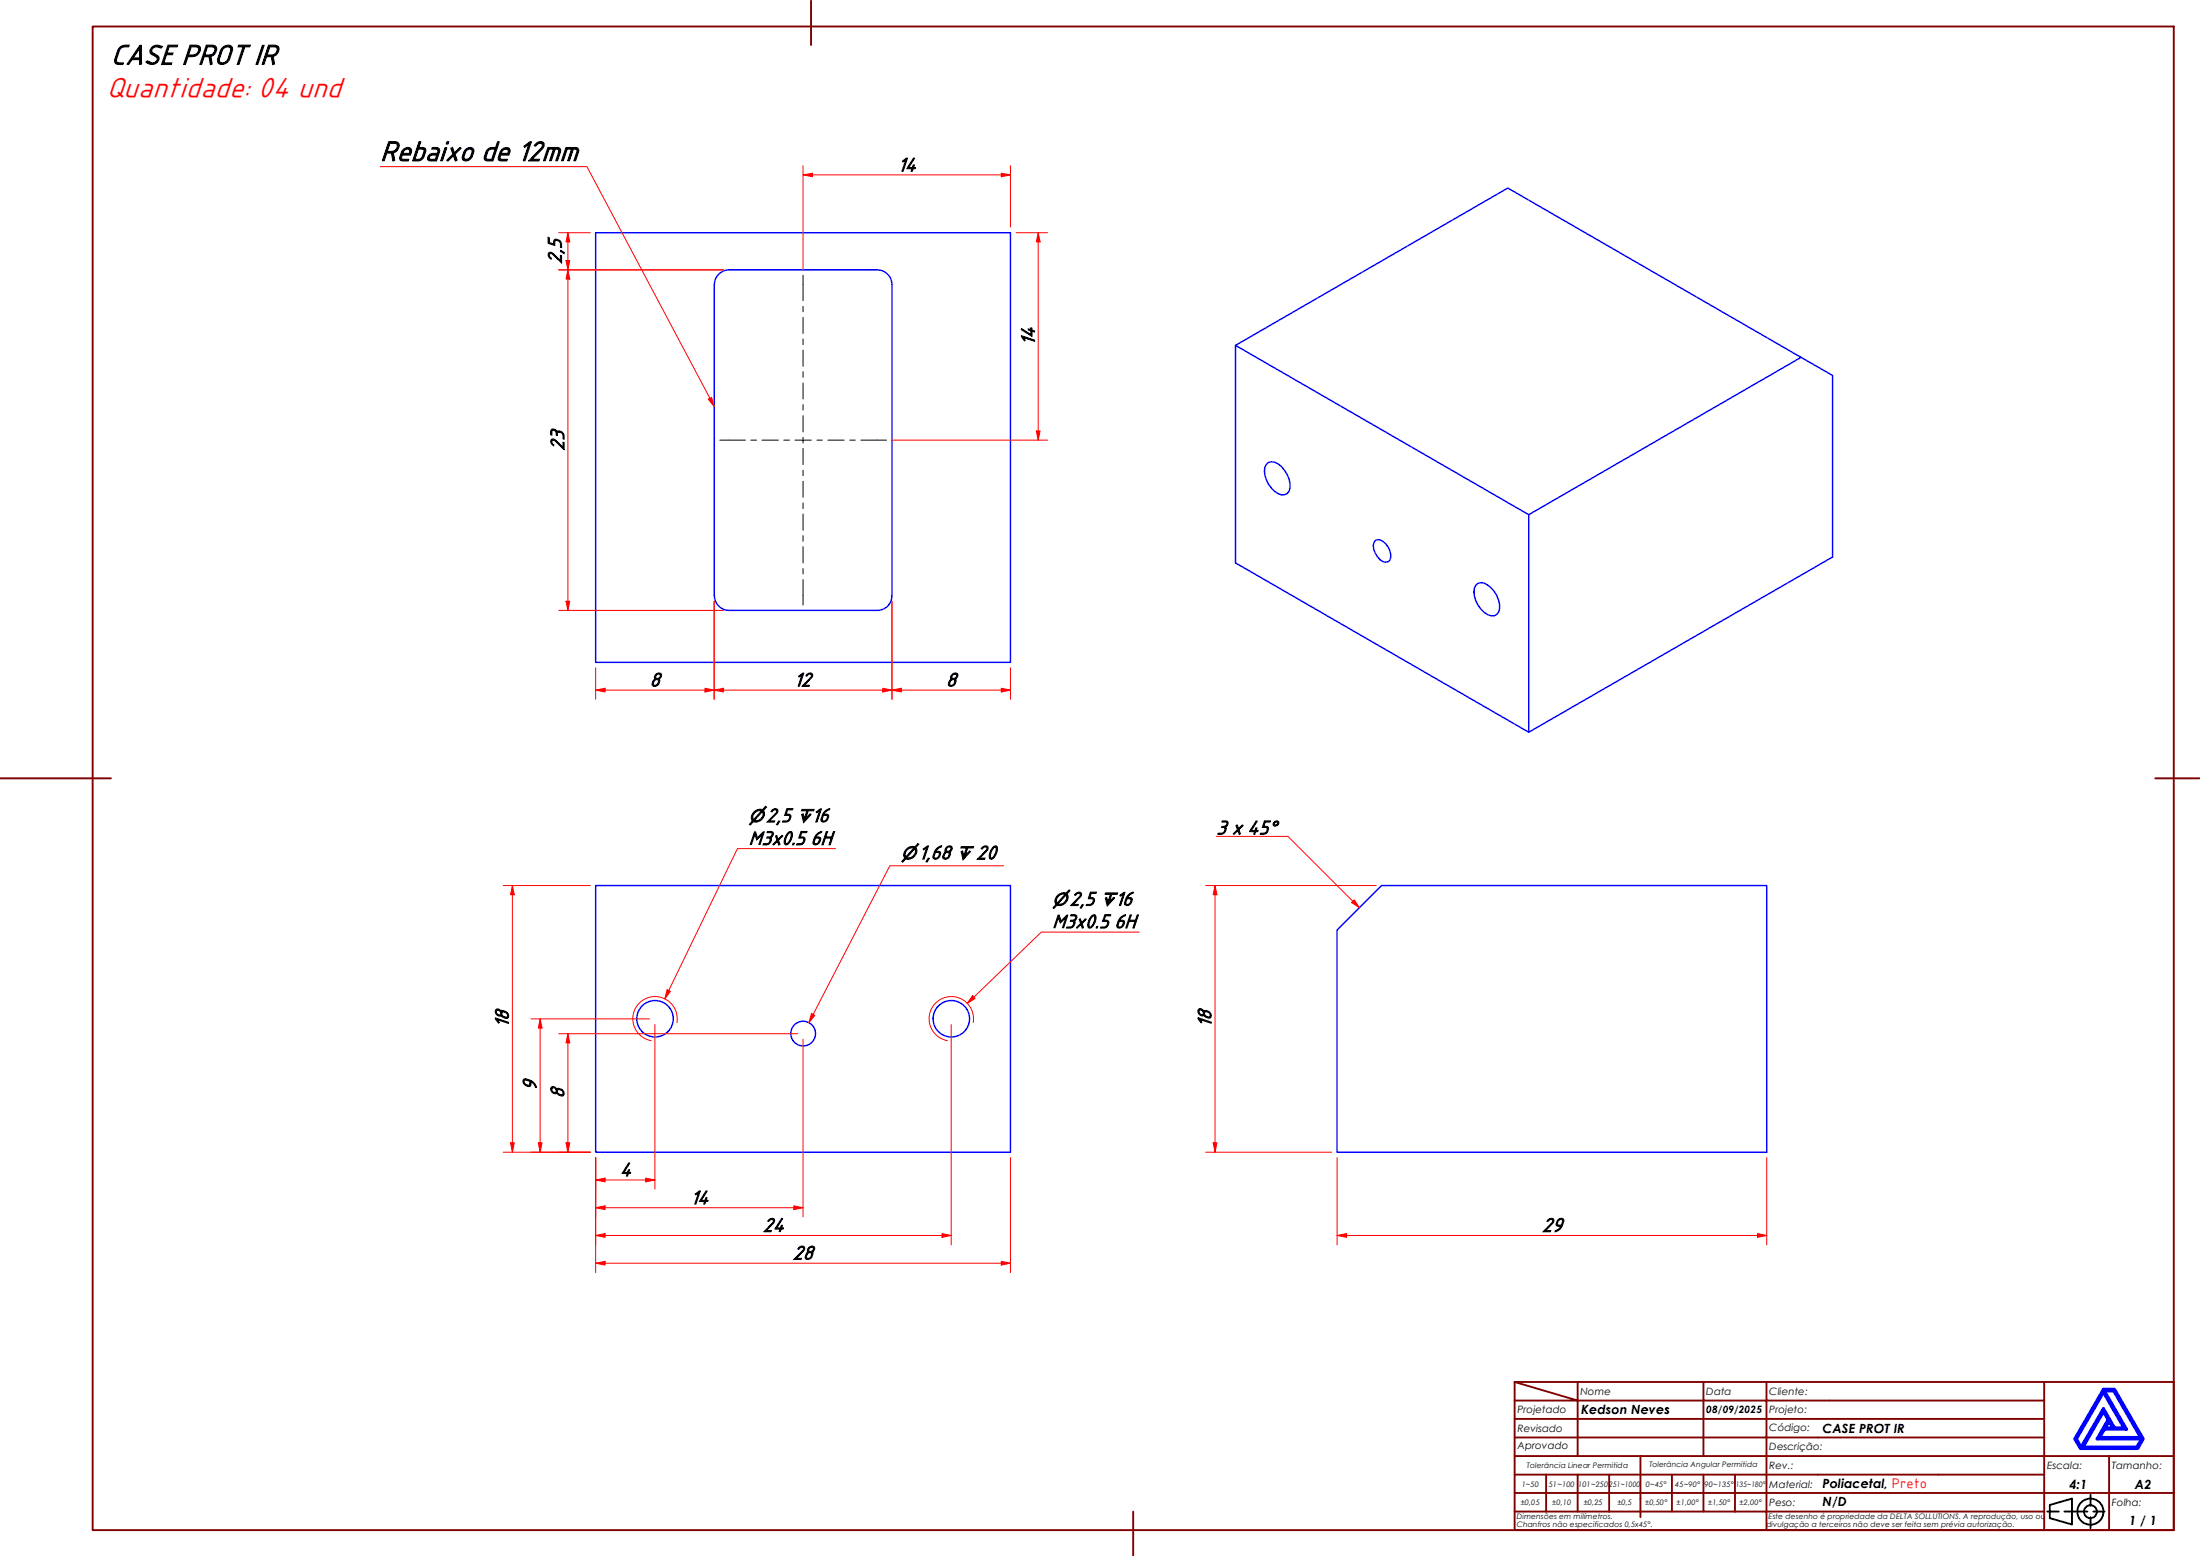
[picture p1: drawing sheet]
<svg xmlns="http://www.w3.org/2000/svg" width="594mm" height="420mm" viewBox="0 0 594 420" stroke-linecap="round" stroke-linejoin="round" font-family="sans-serif">
<!-- layer: Visible (ABNT) -->
<g fill="none" stroke="#00f" stroke-width=".38">
<path d="M160.8 62.8h112.1v116.1h-112.1zM192.8 76.9v83.9M192.9 76.8a4 4 0 0 1 4-3.9h40a4 4 0 0 1 4 3.9M240.9 76.9v83.9M333.6 93.3v58.7l79.2 45.7 82.1-47.3v-49l-87.7-50.6-73.6 42.5 79.2 45.7 73.5-42.5M341.9 125.4a2.34 2.34 0 0 1 3.3-.1 7.3 7.3 0 0 1 2.9 7.3 2.06 2.06 0 0 1-2.9 .7 7.2 7.2 0 0 1-3.6-7.1zM412.8 139v58.7M371.3 146a2.17 2.17 0 0 1 2.8 .8 4.4 4.4 0 0 1 1.2 4.5 1.78 1.78 0 0 1-2.7-.2 4.1 4.1 0 0 1-1.3-5.1zM398.5 158a2.18 2.18 0 0 1 3.2 0 7 7 0 0 1 3 7.3 1.99 1.99 0 0 1-3 .7 7.3 7.3 0 0 1-3.6-7.2zM192.9 160.9a4 4 0 0 0 3.9 3.9h40.1a4 4 0 0 0 4-3.9M160.8 239.1h112.1v72h-112.1zM361.1 251.1l12-12h104v72h-116z"/>
<circle cx="176.9" cy="275.1" r="4.9"/>
<circle cx="216.9" cy="279.1" r="3.3"/>
<circle cx="256.9" cy="275.1" r="4.9"/>
</g>
<!-- layer: Visible Narrow (ABNT) -->
<path d="M182.8 276.1a6 6 0 0 0-4.9-6.9 6 6 0 0 0-6.9 4.8 6 6 0 0 0 4.8 7M262.8 276.1a6 6 0 0 0-4.9-6.9 6 6 0 0 0-6.9 4.8 6 6 0 0 0 4.8 7" fill="none" stroke="#f00" stroke-width=".27"/>
<!-- layer: Borda A3/A4 (ABNT) -->
<g fill="none" stroke="#800000" stroke-width=".51">
<path d="M25 7.2h562v406h-562zM219 .2v12M0 210.2h30M582 210.2h12M409 373.2l17 5h-17M409 373.2h178v40h-178zM426 378.2h34v4.9h17M426 378.2v15M426 373.2v5M460 373.2v5h17v4.9M477 373.2v5h75M552 373.2v20h-143"/>
<path d="M409 383.1h51v10.1M409 398.2h17M417.5 398.2v10M434.5 398.2h-8.5v10M443 393.2v16.5M451.5 398.2v10h-42.5M460 398.2v10h8.5M468.5 398.2v10M477 398.2h-42.5v10M477 383.1v5.1h-68M477 398.2v10h75M477 383.1h75"/>
<path d="M477 398.2h75M552 388.2h-75v10M569.5 393.2v9.9h17.5M587 393.2h-35v9.9h17.5v10.1M306 408.2v12M409 403.1h143v10.1M451.5 408.2h8.5M468.5 408.2h8.5v5"/>
</g>
<path d="M568 376l5.5 9.6h-2.5l-3-5.3-6 10.5-1.3-2.3zM568 375.1h3l7.7 13.4-1.4 2.6h-15.5l-1.5-2.6zM568.3 375.6h2.5l7.2 12.6h-11l1.3-2.3h5.9zM568 381.2l1.3 2.1-3 5.2h12l-1.3 2.3h-14.5zM569.5 383.8l1 1.8h-2z" fill="none" stroke="#00f" stroke-width=".83"/>
<!-- layer: 0 -->
<path d="M561.8 391.1h15.5" fill="none" stroke="#000" stroke-width=".27"/>
<g fill="none" stroke="#000" stroke-width=".51">
<path d="M552.8 408.2h3.1M553.5 406.4l6-1.7v6.9l-6-1.7zM557.5 408.2h6.2M564.5 403.6v3M564.5 409.7v3M565.3 408.2h3"/>
<circle cx="564.5" cy="408.2" r="3.5"/>
<circle cx="564.5" cy="408.2" r="1.75"/>
</g>
<path d="M160.8 341.1h2.6" fill="none" stroke="#f00" stroke-width=".27"/>
<path d="M160.8 341.1l2.6-.5v1z" fill="#f00"/>
<path d="M160.8 341.1l2.6-.5v1zM270.4 341.1h2.5" fill="none" stroke="#f00" stroke-width=".27"/>
<path d="M270.4 340.6l2.5 .5-2.5 .5z" fill="#f00"/>
<path d="M138.4 239.1v2.5M160.8 312.6v31M272.9 312.6v31M163.4 341.1h107M270.4 340.6l2.5 .5-2.5 .5z" fill="none" stroke="#f00" stroke-width=".27"/>
<path d="M138.4 239.1l.5 2.5h-1z" fill="#f00"/>
<path d="M138.4 239.1l.5 2.5h-1zM138.4 308.6v2.5" fill="none" stroke="#f00" stroke-width=".27"/>
<path d="M137.9 308.6h1l-.5 2.5z" fill="#f00"/>
<path d="M135.9 239.1h23.5M138.4 241.6v67M135.9 311.1h23.5M137.9 308.6h1l-.5 2.5zM361.1 333.6h2.5" fill="none" stroke="#f00" stroke-width=".27"/>
<path d="M361.1 333.6l2.5-.5v1z" fill="#f00"/>
<path d="M361.1 333.6l2.5-.5v1zM474.6 333.6h2.5" fill="none" stroke="#f00" stroke-width=".27"/>
<path d="M474.6 333.1l2.5 .5-2.5 .5z" fill="#f00"/>
<path d="M328.1 239.1v2.5M361.1 312.6v23.5M477.1 312.6v23.5M363.6 333.6h111M474.6 333.1l2.5 .5-2.5 .5z" fill="none" stroke="#f00" stroke-width=".27"/>
<path d="M328.1 239.1l.5 2.5h-1z" fill="#f00"/>
<path d="M328.1 239.1l.5 2.5h-1zM328.1 308.6v2.5" fill="none" stroke="#f00" stroke-width=".27"/>
<path d="M327.6 308.6h1l-.5 2.5z" fill="#f00"/>
<path d="M325.6 239.1h46M328.1 241.6v67M325.6 311.1h34M327.6 308.6h1l-.5 2.5z" fill="none" stroke="#f00" stroke-width=".27"/>
<path d="M365.3 243.4l1.8 1.7" fill="none" stroke="#f00" stroke-width=".27"/>
<path d="M364.9 243.7l.8-.7 1.4 2.1z" fill="#f00"/>
<path d="M328.4 225.8h19.4l17.5 17.6M364.9 243.7l.8-.7 1.4 2.1z" fill="none" stroke="#f00" stroke-width=".27"/>
<path d="M153.4 62.8v2.5" fill="none" stroke="#f00" stroke-width=".27"/>
<path d="M153.4 62.8l.5 2.5h-1.1z" fill="#f00"/>
<path d="M153.4 62.8l.5 2.5h-1.1zM153.4 70.3v2.6" fill="none" stroke="#f00" stroke-width=".27"/>
<path d="M152.8 70.3h1.1l-.5 2.6z" fill="#f00"/>
<path d="M150.9 62.8h8.5M150.9 72.9h44.5M152.8 70.3h1.1l-.5 2.6zM153.4 65.3v5M153.4 72.9v2.5" fill="none" stroke="#f00" stroke-width=".27"/>
<path d="M153.4 72.9l.5 2.5h-1.1z" fill="#f00"/>
<path d="M153.4 72.9l.5 2.5h-1.1zM153.4 162.3v2.5" fill="none" stroke="#f00" stroke-width=".27"/>
<path d="M152.8 162.3h1.1l-.5 2.5z" fill="#f00"/>
<path d="M150.9 72.9h44.5M153.4 75.4v86.9M150.9 164.8h44.5M152.8 162.3h1.1l-.5 2.5zM160.8 186.4h2.6" fill="none" stroke="#f00" stroke-width=".27"/>
<path d="M160.8 186.4l2.6-.6v1.1z" fill="#f00"/>
<path d="M160.8 186.4l2.6-.6v1.1zM190.4 186.4h2.4" fill="none" stroke="#f00" stroke-width=".27"/>
<path d="M190.4 185.8l2.4 .6-2.4 .5z" fill="#f00"/>
<path d="M192.8 162.3v26.5M160.8 180.3v8.5M163.4 186.4h27M190.4 185.8l2.4 .6-2.4 .5zM192.8 186.4h2.6" fill="none" stroke="#f00" stroke-width=".27"/>
<path d="M192.8 186.4l2.6-.6v1.1z" fill="#f00"/>
<path d="M192.8 186.4l2.6-.6v1.1zM238.4 186.4h2.5" fill="none" stroke="#f00" stroke-width=".27"/>
<path d="M238.4 185.8l2.5 .6-2.5 .5z" fill="#f00"/>
<path d="M192.8 162.3v26.5M240.9 162.3v26.5M195.4 186.4h43M238.4 185.8l2.5 .6-2.5 .5zM240.9 186.4h2.5" fill="none" stroke="#f00" stroke-width=".27"/>
<path d="M240.9 186.4l2.5-.6v1.1z" fill="#f00"/>
<path d="M240.9 186.4l2.5-.6v1.1zM270.4 186.4h2.5" fill="none" stroke="#f00" stroke-width=".27"/>
<path d="M270.4 185.8l2.5 .6-2.5 .5z" fill="#f00"/>
<path d="M216.9 47.2h2.5M240.9 162.3v26.5M243.4 186.4h27M270.4 185.8l2.5 .6-2.5 .5zM272.9 180.3v8.5" fill="none" stroke="#f00" stroke-width=".27"/>
<!-- layer: Linha de centro (ISO) -->
<g fill="none" stroke="#000" stroke-width=".27">
<path d="M216.9 74.3v6.9M216.9 82.7v1.5M216.9 85.7v4.3M216.9 91.5v1.6M216.9 94.5v4.4M194.4 118.9h6.9M202.8 118.9h1.5M205.7 118.9h4.5M211.6 118.9h1.6M214.7 118.9h4.4M216.9 100.4v1.5M216.9 103.4v4.3"/>
<path d="M216.9 109.3v1.4M216.9 112.2v4.4M216.9 118.1v1.5M220.6 118.9h1.5M223.6 118.9h4.4M229.5 118.9h1.4M232.5 118.9h6.9M216.9 121.1v4.4M216.9 127v1.4M216.9 130v4.3M216.9 135.8v1.5M216.9 138.8v4.4"/>
<path d="M216.9 144.6v1.6M216.9 147.6v4.4M216.9 153.5v1.5M216.9 156.5v6.9"/>
</g>
<path d="M216.9 47.2l2.5-.4v.9z" fill="#f00"/>
<path d="M216.9 47.2l2.5-.4v.9zM270.4 47.2h2.5" fill="none" stroke="#f00" stroke-width=".27"/>
<path d="M270.4 46.8l2.5 .4-2.5 .5z" fill="#f00"/>
<path d="M216.9 44.7v28.2M219.4 47.2h51M270.4 46.8l2.5 .4-2.5 .5zM272.9 44.7v16.6M280.4 62.8v2.5" fill="none" stroke="#f00" stroke-width=".27"/>
<path d="M280.4 62.8l.5 2.5h-1.1z" fill="#f00"/>
<path d="M280.4 62.8l.5 2.5h-1.1zM280.4 116.4v2.5" fill="none" stroke="#f00" stroke-width=".27"/>
<path d="M279.8 116.4h1.1l-.5 2.5z" fill="#f00"/>
<path d="M274.4 62.8h8.5M280.4 65.3v51.1M240.9 118.9h42M279.8 116.4h1.1l-.5 2.5zM160.8 318.6h2.6" fill="none" stroke="#f00" stroke-width=".27"/>
<path d="M160.8 318.6l2.6-.5v1z" fill="#f00"/>
<path d="M160.8 318.6l2.6-.5v1zM174.4 318.6h2.4" fill="none" stroke="#f00" stroke-width=".27"/>
<path d="M174.4 318.1l2.4 .5-2.4 .5z" fill="#f00"/>
<path d="M176.8 276.6v44.5M160.8 312.6v8.5M163.4 318.6h11M174.4 318.1l2.4 .5-2.4 .5zM160.8 326.1h2.6" fill="none" stroke="#f00" stroke-width=".27"/>
<path d="M160.8 326.1l2.6-.5v1z" fill="#f00"/>
<path d="M160.8 326.1l2.6-.5v1zM214.4 326.1h2.5" fill="none" stroke="#f00" stroke-width=".27"/>
<path d="M214.4 325.6l2.5 .5-2.5 .5z" fill="#f00"/>
<path d="M216.9 280.6v48M160.8 312.6v16M160.8 333.6h2.6M163.4 326.1h51M214.4 325.6l2.5 .5-2.5 .5z" fill="none" stroke="#f00" stroke-width=".27"/>
<path d="M160.8 333.6l2.6-.5v1z" fill="#f00"/>
<path d="M160.8 333.6l2.6-.5v1zM254.4 333.6h2.5" fill="none" stroke="#f00" stroke-width=".27"/>
<path d="M254.4 333.1l2.5 .5-2.5 .5z" fill="#f00"/>
<path d="M256.9 276.6v59.5M145.9 308.6v2.5M160.8 312.6v23.5M163.4 333.6h91M254.4 333.1l2.5 .5-2.5 .5z" fill="none" stroke="#f00" stroke-width=".27"/>
<path d="M145.4 308.6h1l-.5 2.5z" fill="#f00"/>
<path d="M145.9 275.1v2.5M145.4 308.6h1l-.5 2.5z" fill="none" stroke="#f00" stroke-width=".27"/>
<path d="M145.9 275.1l.5 2.5h-1z" fill="#f00"/>
<path d="M143.4 275.1h32M145.9 275.1l.5 2.5h-1zM145.9 277.6v31M143.4 311.1h16M153.4 308.6v2.5" fill="none" stroke="#f00" stroke-width=".27"/>
<path d="M152.8 308.6h1.1l-.5 2.5z" fill="#f00"/>
<path d="M153.4 279.1v2.5M152.8 308.6h1.1l-.5 2.5z" fill="none" stroke="#f00" stroke-width=".27"/>
<path d="M153.4 279.1l.5 2.5h-1.1z" fill="#f00"/>
<path d="M150.9 279.1h64.5M153.4 279.1l.5 2.5h-1.1zM153.4 281.6v27M150.9 311.1h8.5" fill="none" stroke="#f00" stroke-width=".27"/>
<path d="M180.6 267.4l-1.1 2.3" fill="none" stroke="#f00" stroke-width=".27"/>
<path d="M180.1 267.3l.9 .4-1.5 2z" fill="#f00"/>
<path d="M225.6 229.2h-26.5l-18.5 38.2M180.1 267.3l.9 .4-1.5 2zM219.6 273.9l-1.2 2.2" fill="none" stroke="#f00" stroke-width=".27"/>
<path d="M219.1 273.7l.9 .5-1.6 1.9z" fill="#f00"/>
<path d="M271 233.8h-30.7l-20.7 40.1M219.1 273.7l.9 .5-1.6 1.9zM263 269.2l-1.8 1.7" fill="none" stroke="#f00" stroke-width=".27"/>
<path d="M262.6 268.8l.7 .8-2.1 1.3z" fill="#f00"/>
<path d="M191.7 107.5l1.1 2.3M307.7 251.7h-26.5l-18.2 17.5M262.6 268.8l.7 .8-2.1 1.3z" fill="none" stroke="#f00" stroke-width=".27"/>
<path d="M191.3 107.8l.9-.5 .6 2.5z" fill="#f00"/>
<path d="M102.7 45h55.8l33.2 62.5M191.3 107.8l.9-.5 .6 2.5z" fill="none" stroke="#f00" stroke-width=".27"/>
<text font-size="8.2" fill="#f00" x="28.8" y="26.3">Quantidade: 04 und</text>
<g font-size="8.1">
<text x="30" y="17.3">CASE PROT IR</text>
<text x="102.7" y="43.3">Rebaixo de 12mm</text>
</g>
<g font-size="5.6">
<text x="242.4" y="46.2">14</text>
<text x="151.6" y="71.3" transform="rotate(-90 151.6 71.3)">2,5</text>
<text x="279.3" y="93.3" transform="rotate(-90 279.3 93.3)">14</text>
<text x="152.3" y="121.7" transform="rotate(-90 152.3 121.7)">23</text>
<text x="175.5" y="185.3">8</text>
<text x="214.4" y="185.3">12</text>
<text x="255.5" y="185.3">8</text>
<text x="206.9" y="221.9">2,5</text>
<text x="219.1" y="221.9">16</text>
<text x="328.4" y="225.2">3 x 45°</text>
<text x="202.2" y="228.1">M3x0.5</text>
<text x="218.9" y="228.1">6H</text>
<text x="248" y="231.9">1,68</text>
<text x="263.7" y="231.9">20</text>
<text x="288.9" y="244.5">2,5</text>
<text x="301.1" y="244.5">16</text>
<text x="284.2" y="250.5">M3x0.5</text>
<text x="300.9" y="250.5">6H</text>
<text x="137.3" y="277.5" transform="rotate(-90 137.3 277.5)">18</text>
<text x="327" y="277.5" transform="rotate(-90 327 277.5)">18</text>
<text x="144.8" y="294.5" transform="rotate(-90 144.8 294.5)">9</text>
<text x="152.3" y="296.6" transform="rotate(-90 152.3 296.6)">8</text>
<text x="167.4" y="317.5">4</text>
<text x="186.4" y="325.1">14</text>
<text x="206" y="332.5">24</text>
<text x="416.4" y="332.5">29</text>
<text x="214.1" y="340">28</text>
</g>
<g font-size="4.8">
<text x="202.2" y="221.9">⌀</text>
<text x="215.1" y="221.9">↧</text>
<text x="243.3" y="231.9">⌀</text>
<text x="258.1" y="231.9">↧</text>
<text x="284.2" y="244.5">⌀</text>
<text x="297.1" y="244.5">↧</text>
</g>
<g font-size="3.4">
<text x="427" y="381.9">Kedson Neves</text>
<text x="492.1" y="386.9">CASE PROT IR</text>
<text x="492.1" y="401.8">Poliacetal, Preto</text>
<text x="558.8" y="401.9">4:1</text>
<text x="576.5" y="401.9">A2</text>
<text x="492.1" y="406.7">N/D</text>
<text x="575" y="411.7">1 / 1</text>
</g>
<g font-size="2.7">
<text x="426.8" y="376.7">Nome</text>
<text x="460.8" y="376.7">Data</text>
<text x="477.8" y="376.7">Cliente:</text>
<text x="409.8" y="381.4">Projetado</text>
<text x="460.8" y="381.5">08/09/2025</text>
<text x="477.8" y="381.4">Projeto:</text>
<text x="409.8" y="386.7">Revisado</text>
<text x="477.8" y="386.4">Código:</text>
<text x="409.8" y="391.4">Aprovado</text>
<text x="477.8" y="391.5">Descrição:</text>
<text x="477.8" y="401.7">Material:</text>
<text x="477.8" y="396.7">Rev.:</text>
<text x="552.8" y="396.7">Escala:</text>
<text x="570.3" y="396.7">Tamanho:</text>
<text x="477.8" y="406.6">Peso:</text>
<text x="570.3" y="406.7">Folha:</text>
</g>
<g font-size="2">
<text x="410.9" y="401.4">1~50</text>
<text x="412.3" y="396.4">Tolerância Linear Permitida</text>
<text x="418.2" y="401.4">51~100</text>
<text x="426.1" y="401.4">101~250</text>
<text x="434.5" y="401.4">251~1000</text>
<text x="444.4" y="401.4">0~45°</text>
<text x="445.4" y="396.2">Tolerância Angular Permitida</text>
<text x="452.4" y="401.4">45~90°</text>
<text x="460.3" y="401.4">90~135°</text>
<text x="468.7" y="401.4">135~180°</text>
<text x="410.7" y="406.3">±0,05</text>
<text x="419.2" y="406.3">±0,10</text>
<text x="427.7" y="406.3">±0,25</text>
<text x="436.8" y="406.3">±0,5</text>
<text x="444.2" y="406.3">±0,50°</text>
<text x="452.8" y="406.3">±1,00°</text>
<text x="461.3" y="406.3">±1,50°</text>
<text x="469.7" y="406.3">±2,00°</text>
<text x="409.6" y="410.2">Dimensões em milímetros.</text>
<text x="409.6" y="412.3">Chanfros não especificados 0,5x45°.</text>
<text x="477" y="412.3">divulgação a terceiros não deve ser feita sem prévia autorização.</text>
<text x="477.6" y="410.2">Este desenho é propriedade da DELTA SOLLUTIONS. A reprodução, uso ou</text>
</g>
</svg>
